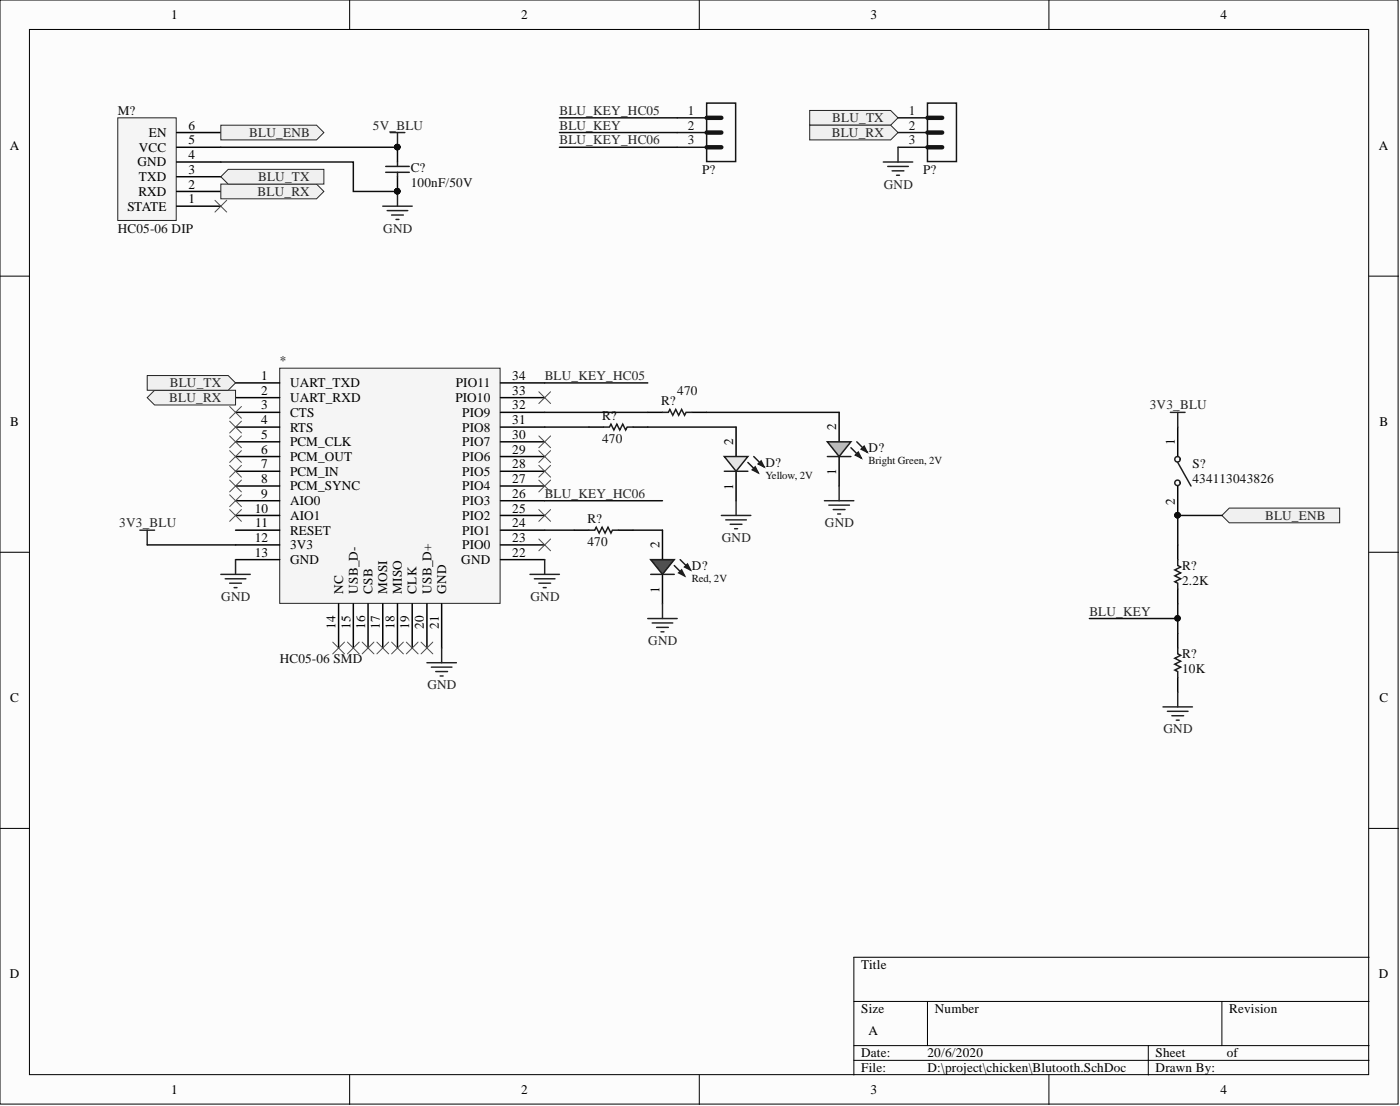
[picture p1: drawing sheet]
<svg xmlns="http://www.w3.org/2000/svg" width="241mm" height="190mm" viewBox="0 0 241 190" stroke-linecap="round" stroke-linejoin="round" font-family="sans-serif">
<g fill="#fcfcfc" stroke="#000" stroke-width=".17">
<path d="M0 0h241v190.2h-241z"/>
<path d="M5.1 5.1h230.8v180h-230.8z"/>
</g>
<g fill="none" stroke="#000" stroke-width=".17">
<path d="M60.3 0v5.1M120.5 0v5.1M180.8 0v5.1M0 47.6h5.1M236 47.6h5.1M0 95.1h5.1M236 95.1h5.1M0 142.7h5.1M236 142.7h5.1M147.2 172.5h88.8M159.9 172.5v7.6M210.6 172.5v7.6"/>
<path d="M236 164.9h-88.8v20.3M60.3 185.2v5M120.5 185.2v5M147.2 180.1h88.8M147.2 182.6h88.8M180.8 185.2v5M197.9 180.1v5.1"/>
</g>
<path d="M20.3 20.3h10.1v17.7h-10.1z" fill="#f5f5f5" stroke="#262626" stroke-width=".17"/>
<path d="M30.4 35.5h7.7M30.4 33h7.7M30.4 30.4h7.7M30.4 27.9h7.7M30.4 25.4h7.7M30.4 22.8h7.7" fill="none" stroke="#000" stroke-width=".25"/>
<g fill="#f0f0f0" stroke="#262626" stroke-width=".17">
<path d="M38.1 21.6h16.5l1.2 1.2-1.2 1.3h-16.5z" fill-rule="evenodd"/>
<path d="M38.1 31.7h16.5l1.2 1.3-1.2 1.2h-16.5z" fill-rule="evenodd"/>
<path d="M38.1 30.4l1.2-1.2h16.5v2.5h-16.5z" fill-rule="evenodd"/>
</g>
<path d="M66.5 28.7h4M66.5 29.7h4M68.5 27.9v.8" fill="none" stroke="#1c1c1c" stroke-width=".25"/>
<path d="M66 35.5h5M66.7 36.3h3.6M67.2 22.8h2.6M67.5 37h2M68.3 37.8h.5M68.5 22.8v2.6M68.5 33v2.5" fill="none" stroke="#262626" stroke-width=".25"/>
<path d="M121.8 17.8h5v10h-5z" fill="#fcfcfc" stroke="#141414" stroke-width=".25"/>
<path d="M116.7 20.3h5.1M116.7 22.8h5.1M116.7 25.4h5.1" fill="none" stroke="#131313" stroke-width=".25"/>
<path d="M121.8 20.3h2.5M121.8 22.8h2.5M121.8 25.4h2.5" fill="none" stroke="#141414" stroke-width=".76"/>
<path d="M159.9 17.8h5v10h-5z" fill="#fcfcfc" stroke="#141414" stroke-width=".25"/>
<path d="M154.8 20.3h5.1M154.8 22.8h5.1M154.8 25.4h5.1" fill="none" stroke="#131313" stroke-width=".25"/>
<path d="M159.9 20.3h2.5M159.9 22.8h2.5M159.9 25.4h2.5" fill="none" stroke="#141414" stroke-width=".76"/>
<g fill="#f0f0f0" stroke="#262626" stroke-width=".17">
<path d="M139.6 19h13.9l1.3 1.3-1.3 1.3h-13.9z" fill-rule="evenodd"/>
<path d="M139.6 21.6h13.9l1.3 1.2-1.3 1.3h-13.9z" fill-rule="evenodd"/>
</g>
<path d="M152.2 27.9h5.1M153 28.7h3.6M153.8 29.4h2M154.5 30.2h.5M154.8 25.4v2.5" fill="none" stroke="#262626" stroke-width=".25"/>
<path d="M48.2 63.4h38v40.5h-38z" fill="#f5f5f5" stroke="#262626" stroke-width=".17"/>
<g fill="none" stroke="#000" stroke-width=".25">
<path d="M40.6 66h7.6M40.6 68.5h7.6M40.6 71h7.6M40.6 73.6h7.6M40.6 76.1h7.6M40.6 78.6h7.6M86.3 66h7.6M86.3 68.5h7.6M86.3 71h7.6M86.3 73.6h7.6M86.3 76.1h7.6M86.3 78.6h7.6"/>
<path d="M40.6 81.2h7.6M40.6 83.7h7.6M40.6 86.2h7.6M40.6 88.8h7.6M40.6 91.3h7.6M40.6 93.9h7.6M40.6 96.4h7.6M86.3 81.2h7.6M86.3 83.7h7.6M86.3 86.2h7.6M86.3 88.8h7.6M86.3 91.3h7.6"/>
<path d="M86.3 93.9h7.6M86.3 96.4h7.6M68.5 104v7.6"/>
</g>
<g fill="#f0f0f0" stroke="#262626" stroke-width=".17">
<path d="M25.4 68.5l1.2-1.3h14v2.6h-14z" fill-rule="evenodd"/>
<path d="M25.4 64.7h13.9l1.3 1.3-1.3 1.2h-13.9z" fill-rule="evenodd"/>
</g>
<path d="M24.1 91.3h2.5M25.4 91.3v2.6M38.1 98.9h5M38.8 99.7h3.6M40.6 96.4v2.5M39.6 100.5h2M40.3 101.2h.6M73.6 114.1h5.1M74.3 114.9h3.6M75.1 115.7h2M75.9 116.4h.5M76.1 111.6v2.5" fill="none" stroke="#262626" stroke-width=".25"/>
<path d="M144.6 71v5.1M144.6 78.6v5.1" fill="none" stroke="#000" stroke-width=".25"/>
<path d="M142.6 76.1h4.1l-2.1 2.5z" fill="#b5b5b5"/>
<path d="M142.6 76.1h4.1l-2.1 2.5zM142.6 78.6h4.1M146.7 77.1l1.7 1.8M147.7 76.1l1.8 1.8" fill="none" stroke="#1c1c1c" stroke-width=".25"/>
<path d="M148.4 77.4l.5-.5 .6 1z" fill="#1c1c1c"/>
<path d="M148.4 77.4l.5-.5 .6 1z" fill="none" stroke="#1c1c1c" stroke-width=".25"/>
<path d="M147.4 78.4l.5-.5 .5 1z" fill="#1c1c1c"/>
<path d="M147.4 78.4l.5-.5 .5 1z" fill="none" stroke="#1c1c1c" stroke-width=".25"/>
<path d="M126.9 73.6v5M126.9 81.2v5" fill="none" stroke="#000" stroke-width=".25"/>
<path d="M124.8 78.6h4.1l-2 2.6z" fill="#e2e2e2"/>
<path d="M124.8 78.6h4.1l-2 2.6zM128.9 79.7l1.8 1.7M129.9 78.6l1.8 1.8M124.8 81.2h4.1" fill="none" stroke="#1c1c1c" stroke-width=".25"/>
<path d="M130.7 79.9l.5-.5 .5 1z" fill="#1c1c1c"/>
<path d="M130.7 79.9l.5-.5 .5 1z" fill="none" stroke="#1c1c1c" stroke-width=".25"/>
<path d="M129.7 80.9l.5-.5 .5 1z" fill="#1c1c1c"/>
<path d="M129.7 80.9l.5-.5 .5 1z" fill="none" stroke="#1c1c1c" stroke-width=".25"/>
<path d="M114.2 91.3v5.1M114.2 98.9v5.1" fill="none" stroke="#000" stroke-width=".25"/>
<path d="M112.2 96.4h4l-2 2.5z" fill="#4c4c4c"/>
<path d="M112.2 96.4h4l-2 2.5zM112.2 98.9h4M116.2 97.4l1.8 1.8M117.2 96.4l1.8 1.8" fill="none" stroke="#1c1c1c" stroke-width=".25"/>
<path d="M118 97.7l.5-.5 .5 1z" fill="#1c1c1c"/>
<path d="M118 97.7l.5-.5 .5 1z" fill="none" stroke="#1c1c1c" stroke-width=".25"/>
<path d="M117 98.7l.5-.5 .5 1z" fill="#1c1c1c"/>
<g fill="none" stroke="#1c1c1c" stroke-width=".25">
<path d="M104 73.6h1l.3-.5 .5 1 .5-1 .5 1 .5-1 .5 1 .3-.5h1M114.2 71h1l.3-.5 .5 1 .5-1 .5 1 .5-1 .5 1 .2-.5h1.1M203 79.7l2.3 4M101.5 91.3h1l.3-.5 .5 1 .5-1 .5 1 .5-1 .5 1 .3-.5h1M117 98.7l.5-.5 .5 1zM203 96.4v1l.5 .3-1 .5 1 .5-1 .5 1 .5-1 .5 .5 .3v1M203 111.6v1l.5 .3-1 .5 1 .5-1 .5 1 .5-1 .5 .5 .3v1"/>
<circle cx="203" cy="79.1" r=".47"/>
</g>
<g fill="none" stroke="#262626" stroke-width=".25">
<path d="M201.7 71h2.6M203 71v2.6M91.3 98.9h5.1M92.1 99.7h3.6M93.9 96.4v2.5M124.3 88.8h5.1M125.1 89.5h3.5M125.9 90.3h2M126.6 91.1h.5M126.9 86.2v2.6M142.1 86.2h5.1M142.9 87h3.5"/>
<path d="M143.6 87.8h2M144.4 88.5h.5M144.6 83.7v2.5M92.9 100.5h2M93.6 101.2h.5M111.6 106.5h5.1M112.4 107.3h3.6M113.2 108.1h2M113.9 108.8h.5M114.2 104v2.5M203 119.2v2.6M200.5 121.8h5"/>
<path d="M201.2 122.5h3.6M202 123.3h2M202.7 124h.5"/>
</g>
<path d="M101.5 73.6h2.5M109.1 73.6h2.5M111.6 71h2.6M119.3 71h2.5M203 73.6v5M99 91.3h2.5M106.6 91.3h2.5M203 93.9v2.5M203 101.5v2.5M203 109.1v2.5M203 116.7v2.5" fill="none" stroke="#000" stroke-width=".25"/>
<path d="M210.6 88.8l1.3-1.3h19v2.6h-19z" fill-rule="evenodd" fill="#f0f0f0" stroke="#262626" stroke-width=".17"/>
<g fill="none" stroke="#0e0e0e" stroke-width=".25">
<path d="M38.1 27.9h22.8v5.1h7.6M38.1 25.4h30.4M96.4 25.4h20.3M96.4 20.3h20.3M96.4 22.8h20.3M93.9 66h17.7M93.9 73.6h7.6M93.9 71h17.7M111.6 73.6h15.3M121.8 71h22.8M25.4 93.9h15.2M93.9 91.3h5.1"/>
<path d="M93.9 86.2h20.3M109.1 91.3h5.1M210.6 88.8h-7.6v5.1M187.8 106.5h15.2M203 104v5.1"/>
</g>
<circle cx="203" cy="106.5" r=".47" fill="#0e0e0e" stroke="#0e0e0e" stroke-width=".17"/>
<g fill="none" stroke="#4c4c4c" stroke-width=".17">
<path d="M37 34.5l2.1 2M39.1 34.5l-2.1 2M39.6 70l2 2M39.6 72.5l2 2.1M39.6 75.1l2 2M39.6 77.6l2 2.1M41.6 70l-2 2M41.6 72.5l-2 2.1M41.6 75.1l-2 2M41.6 77.6l-2 2.1M92.9 67.5l2 2M92.9 75.1l2 2"/>
<path d="M92.9 77.6l2 2.1M94.9 67.5l-2 2M94.9 75.1l-2 2M94.9 77.6l-2 2.1M39.6 80.2l2 2M39.6 82.7l2 2M39.6 85.2l2 2.1M39.6 87.8l2 2M41.6 80.2l-2 2M41.6 82.7l-2 2M41.6 85.2l-2 2.1M41.6 87.8l-2 2"/>
<path d="M92.9 80.2l2 2M92.9 82.7l2 2M92.9 87.8l2 2M92.9 92.8l2 2.1M94.9 80.2l-2 2M94.9 82.7l-2 2M94.9 87.8l-2 2M94.9 92.8l-2 2.1M67.5 110.6l2 2M69.5 110.6l-2 2"/>
</g>
<g font-size="8.8" fill="#4c4c4c">
<text x="60" y="109.5">PI0015</text>
<text x="65.3" y="109.5">PI0017</text>
<text x="72.7" y="109.5">PI0020</text>
</g>
<text font-size="6" fill="#0e0e0e" x="202.1" y="87.4">PIS?02</text>
<text font-size="3.9" fill="#0e0e0e" x="67.7" y="32.3">PIC?01</text>
<text font-size="3.5" fill="#0e0e0e" x="67.7" y="27.1">PIC?02</text>
<g font-size="2.3">
<text x="29.5" y="3.3">1</text>
<text x="89.8" y="3.3">2</text>
<text x="150" y="3.3">3</text>
<text x="210.3" y="3.3">4</text>
<text x="25.6" y="23.6">EN</text>
<text x="32.5" y="22.3">6</text>
<text x="1.7" y="25.8">A</text>
<text x="23.7" y="28.7">GND</text>
<text x="23.9" y="26.1">VCC</text>
<text x="32.5" y="29.9">3</text>
<text x="32.5" y="27.4">4</text>
<text x="32.5" y="24.9">5</text>
<text x="237.7" y="25.8">A</text>
<text x="23.9" y="33.7">RXD</text>
<text x="23.9" y="31.2">TXD</text>
<text x="32.5" y="35">1</text>
<text x="32.5" y="32.5">2</text>
<text x="22" y="36.3">STATE</text>
<text x="45" y="65.4">1</text>
<text x="88.3" y="65.4">34</text>
<text x="45" y="68">2</text>
<text x="45" y="70.5">3</text>
<text x="50" y="66.7">UART_TXD</text>
<text x="50" y="69.3">UART_RXD</text>
<text x="50" y="71.8">CTS</text>
<text x="78.5" y="69.3">PIO10</text>
<text x="78.6" y="66.7">PIO11</text>
<text x="79.7" y="71.8">PIO9</text>
<text x="88.3" y="70.5">32</text>
<text x="88.3" y="68">33</text>
<text x="1.8" y="73.4">B</text>
<text x="45" y="73.1">4</text>
<text x="45" y="75.6">5</text>
<text x="50" y="74.3">RTS</text>
<text x="50" y="76.9">PCM_CLK</text>
<text x="79.7" y="76.9">PIO7</text>
<text x="79.7" y="74.3">PIO8</text>
<text x="88.3" y="75.6">30</text>
<text x="88.3" y="73.1">31</text>
<text x="126.4" y="76.6" transform="rotate(-90 126.4 76.6)">2</text>
<text x="144.1" y="74.1" transform="rotate(-90 144.1 74.1)">2</text>
<text x="202.5" y="76.6" transform="rotate(-90 202.5 76.6)">1</text>
<text x="237.8" y="73.4">B</text>
<text x="45" y="78.1">6</text>
<text x="45" y="80.7">7</text>
<text x="45" y="83.2">8</text>
<text x="50" y="79.4">PCM_OUT</text>
<text x="50" y="81.9">PCM_IN</text>
<text x="79.7" y="81.9">PIO5</text>
<text x="79.7" y="79.4">PIO6</text>
<text x="88.3" y="83.2">27</text>
<text x="88.3" y="80.7">28</text>
<text x="88.3" y="78.1">29</text>
<text x="144.1" y="81.8" transform="rotate(-90 144.1 81.8)">1</text>
<text x="43.9" y="88.3">10</text>
<text x="45" y="85.7">9</text>
<text x="50" y="84.5">PCM_SYNC</text>
<text x="50" y="87">AIO0</text>
<text x="50" y="89.5">AIO1</text>
<text x="79.7" y="89.5">PIO2</text>
<text x="79.7" y="87">PIO3</text>
<text x="79.7" y="84.5">PIO4</text>
<text x="88.3" y="88.3">25</text>
<text x="88.3" y="85.7">26</text>
<text x="126.4" y="84.4" transform="rotate(-90 126.4 84.4)">1</text>
<text x="202.5" y="86.9" transform="rotate(-90 202.5 86.9)">2</text>
<text x="43.9" y="93.3">12</text>
<text x="43.9" y="95.9">13</text>
<text x="44" y="90.8">11</text>
<text x="50" y="92.1">RESET</text>
<text x="50" y="94.6">3V3</text>
<text x="79.7" y="94.6">PIO0</text>
<text x="79.7" y="92.1">PIO1</text>
<text x="88.3" y="95.9">22</text>
<text x="88.3" y="93.3">23</text>
<text x="88.3" y="90.8">24</text>
<text x="113.7" y="94.4" transform="rotate(-90 113.7 94.4)">2</text>
<text x="50" y="97.2">GND</text>
<text x="79.5" y="97.2">GND</text>
<text x="59.1" y="102.2" transform="rotate(-90 59.1 102.2)">NC</text>
<text x="61.7" y="102.2" transform="rotate(-90 61.7 102.2)">USB_D-</text>
<text x="64.2" y="102.2" transform="rotate(-90 64.2 102.2)">CSB</text>
<text x="66.7" y="102.2" transform="rotate(-90 66.7 102.2)">MOSI</text>
<text x="69.3" y="102.2" transform="rotate(-90 69.3 102.2)">MISO</text>
<text x="71.8" y="102.2" transform="rotate(-90 71.8 102.2)">CLK</text>
<text x="74.3" y="102.2" transform="rotate(-90 74.3 102.2)">USB_D+</text>
<text x="76.9" y="102.2" transform="rotate(-90 76.9 102.2)">GND</text>
<text x="113.7" y="102.1" transform="rotate(-90 113.7 102.1)">1</text>
<text x="57.9" y="108.3" transform="rotate(-90 57.9 108.3)">14</text>
<text x="60.4" y="108.3" transform="rotate(-90 60.4 108.3)">15</text>
<text x="62.9" y="108.3" transform="rotate(-90 62.9 108.3)">16</text>
<text x="65.5" y="108.3" transform="rotate(-90 65.5 108.3)">17</text>
<text x="68" y="108.3" transform="rotate(-90 68 108.3)">18</text>
<text x="70.5" y="108.3" transform="rotate(-90 70.5 108.3)">19</text>
<text x="73.1" y="108.3" transform="rotate(-90 73.1 108.3)">20</text>
<text x="75.6" y="108.3" transform="rotate(-90 75.6 108.3)">21</text>
<text x="1.8" y="120.9">C</text>
<text x="237.8" y="120.9">C</text>
<text x="148.4" y="166.9">Title</text>
<text x="1.7" y="168.5">D</text>
<text x="237.7" y="168.5">D</text>
<text x="148.4" y="174.5">Size</text>
<text x="149.7" y="178.3">A</text>
<text x="161.1" y="174.5">Number</text>
<text x="211.9" y="174.5">Revision</text>
<text x="148.4" y="182.1">Date:</text>
<text x="148.4" y="184.7">File:</text>
<text x="159.9" y="182.1">20/6/2020</text>
<text x="159.9" y="184.7">D:\project\chicken\Blutooth.SchDoc</text>
<text x="199.2" y="182.1">Sheet</text>
<text x="199.2" y="184.7">Drawn By:</text>
<text x="211.4" y="182.1">of</text>
<text x="29.5" y="188.5">1</text>
<text x="89.8" y="188.5">2</text>
<text x="150" y="188.5">3</text>
<text x="210.3" y="188.5">4</text>
</g>
<g font-size="2.3" fill="#0e0e0e">
<text x="20.3" y="19.8">M?</text>
<text x="70.8" y="29.7">C?</text>
<text x="121" y="29.9">P?</text>
<text x="159.1" y="29.9">P?</text>
<text x="70.8" y="32.2">100nF/50V</text>
<text x="20.3" y="40.1">HC05-06 DIP</text>
<text x="48.2" y="62.9">*</text>
<text x="113.9" y="69.8">R?</text>
<text x="116.7" y="68">470</text>
<text x="103.8" y="76.4">470</text>
<text x="103.8" y="72.3">R?</text>
<text x="149.7" y="77.9">D?</text>
<text x="131.9" y="80.4">D?</text>
<text x="205.5" y="80.7">S?</text>
<text x="205.5" y="83.2">434113043826</text>
<text x="101.2" y="94.1">470</text>
<text x="101.2" y="90.1">R?</text>
<text x="119.3" y="98.2">D?</text>
<text x="203.8" y="100.7">2.2K</text>
<text x="203.8" y="98.2">R?</text>
<text x="203.8" y="113.4">R?</text>
<text x="48.2" y="114.1">HC05-06 SMD</text>
<text x="203.8" y="115.9">10K</text>
</g>
<g font-size="2.3" fill="#262626">
<text x="43" y="23.6">BLU_ENB</text>
<text x="64.3" y="22.3">5V_BLU</text>
<text x="96.4" y="19.8">BLU_KEY_HC05</text>
<text x="96.4" y="22.3">BLU_KEY</text>
<text x="143.4" y="23.6">BLU_RX</text>
<text x="143.4" y="21.1">BLU_TX</text>
<text x="96.4" y="24.9">BLU_KEY_HC06</text>
<text x="44.4" y="33.7">BLU_RX</text>
<text x="44.5" y="31.2">BLU_TX</text>
<text x="152.3" y="32.5">GND</text>
<text x="66.1" y="40.1">GND</text>
<text x="93.9" y="65.4">BLU_KEY_HC05</text>
<text x="29.2" y="69.3">BLU_RX</text>
<text x="29.3" y="66.7">BLU_TX</text>
<text x="198.2" y="70.5">3V3_BLU</text>
<text x="93.9" y="85.7">BLU_KEY_HC06</text>
<text x="218" y="89.5">BLU_ENB</text>
<text x="20.6" y="90.8">3V3_BLU</text>
<text x="124.4" y="93.3">GND</text>
<text x="142.2" y="90.8">GND</text>
<text x="38.1" y="103.5">GND</text>
<text x="91.4" y="103.5">GND</text>
<text x="187.8" y="106">BLU_KEY</text>
<text x="111.7" y="111.1">GND</text>
<text x="73.7" y="118.7">GND</text>
<text x="200.5" y="126.3">GND</text>
</g>
<g font-size="2.3" fill="#131313">
<text x="118.6" y="19.8">1</text>
<text x="118.6" y="22.3">2</text>
<text x="156.6" y="19.8">1</text>
<text x="156.6" y="22.3">2</text>
<text x="118.6" y="24.9">3</text>
<text x="156.6" y="24.9">3</text>
</g>
<g font-size="1.9" fill="#0e0e0e">
<text x="131.9" y="82.5">Yellow, 2V</text>
<text x="149.7" y="80">Bright Green, 2V</text>
<text x="119.3" y="100.3">Red, 2V</text>
</g>
</svg>
